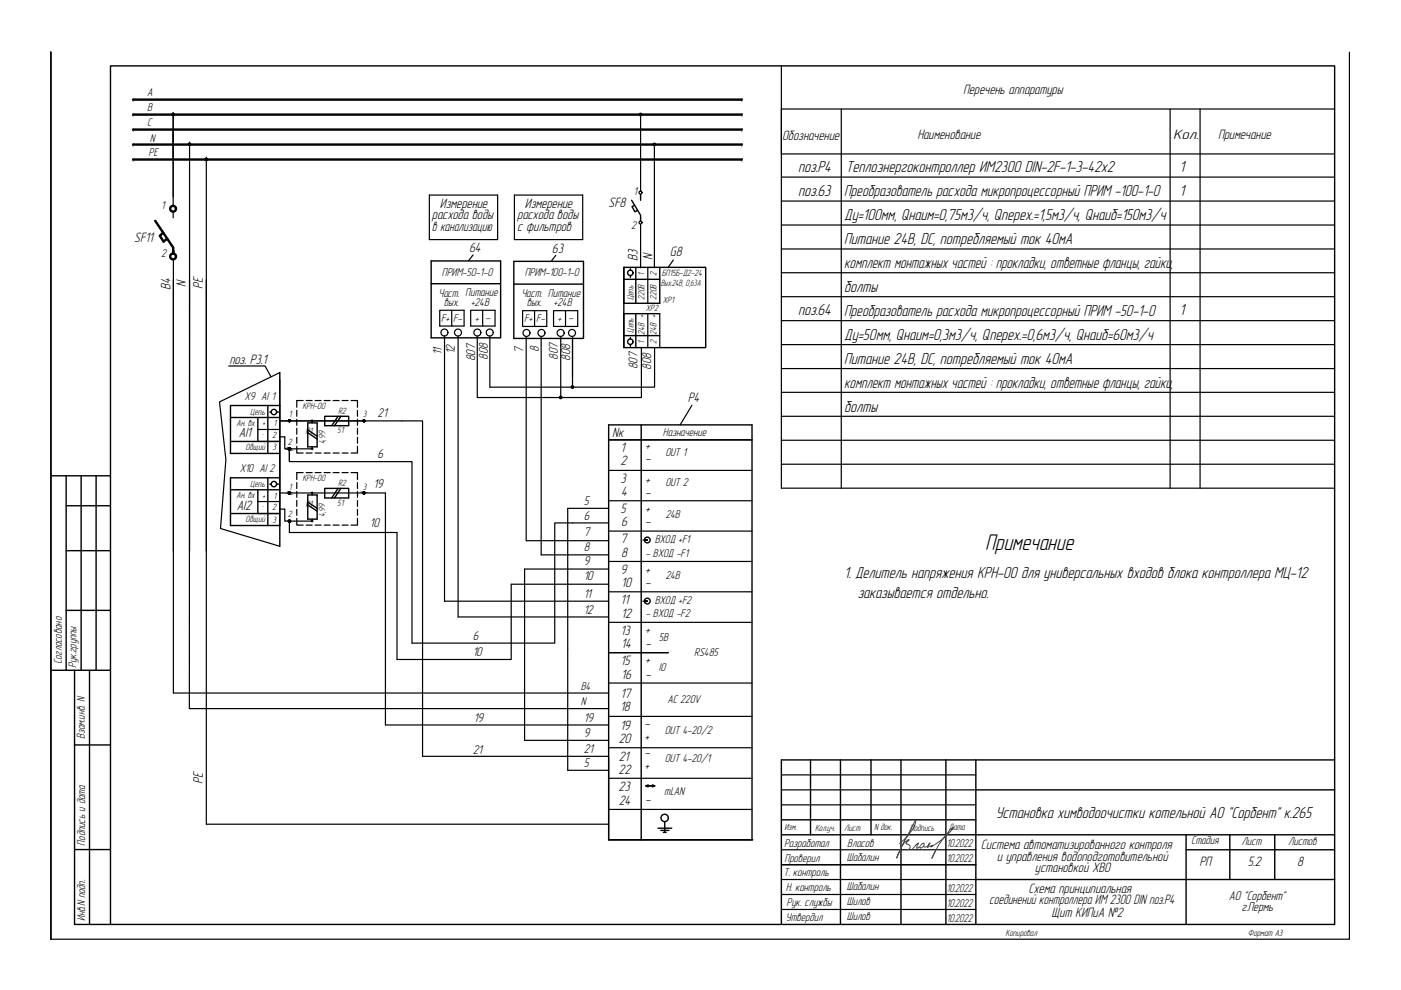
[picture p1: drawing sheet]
<svg xmlns="http://www.w3.org/2000/svg" width="297mm" height="210mm" viewBox="0 0 297 210" stroke-linecap="round" stroke-linejoin="round" font-family="sans-serif">
<!-- layer: 0 -->
<g fill="none" stroke="#000" stroke-width=".25">
<path d="M10.8 11v188.1v-188.1v188.1h275.3v-188.1M165.7 14v18.6M40.2 30.6l-.1 119.6h88.9M43.7 33.8v141h85.3M135.8 24.3v16.3M138.7 30.7v26.1M165.7 23.1h117.3M165.7 37.5h117.3M178.4 23.1v80.4M248.1 23.1v80.4M254.4 23.1v80.4M283 32.6h-117.3v70.9h117.3"/>
<path d="M36.8 55v91.9h92.2M91 41.4h14.5v9.4h-14.5zM100.3 54.1l-1 1.2M109.1 41.4h14.4v9.4h-14.4zM117.8 54.1l-.9 1.3M135.8 47.5v9.3M137.3 56.7v7.6M165.7 52.8h117.3M165.7 57.8h117.3M165.7 47.7h117.3M165.7 42.6h117.3M48.5 77.6h7.7l1.3 2.3"/>
<path d="M59.3 79l-12.8 6.2 1.4 12.3-1.1 14.6 12.5 3.7M94.2 71.2v56.3h34.8M97.1 71.2v59.6h31.9M98.4 65.8h-5.2v3.3M101.2 71.2v13.1h34.8v-10.6M103.9 71.2v10.9h17.5M105 65.8h-5.2v3.3M115.9 65.9h-5.1v3.3M121.4 71.3v10.8M122.5 65.9h-5.1v3.3M137.3 66.5v7.2M138.8 73.7v8.4h-17.4"/>
<path d="M139.9 66.5v7.2M165.7 68h117.3M165.7 62.9h117.3M165.7 73.1h117.3M165.7 78.1h117.3M54.7 91.1h4.6M54.7 93.6h4.6M59.3 92.6h1.1v2.6h5.8v-.5M59.3 89.2h30.3v71.2h39.4M59.3 80.5v5.5M61.4 97.7v-2.5v2.7h25.9v38.5h30.3v-25.5h11.4M62.9 94.6v1.5h1.4"/>
<path d="M62.9 87v1.3M62.9 88.9v1.3M62.9 90.8v1.3M62.9 92.7v1.3M64.3 84.9h-1.4v1.5M64.9 96.1h1.3M64.9 84.9h1.3M66.2 89.2v.5M66.8 96.1h1.3M66.8 84.9h1.3M68.7 96.1h1.3M68.7 84.9h1.3"/>
<path d="M70.6 96.1h1.3M70.6 84.9h1.3M72.5 96.1h1.3M72.5 84.9h1.3M74.4 84.9h1.4v1.5M75.8 94.6v1.5h-1.4M75.8 87v1.3M75.8 88.9v1.3M75.8 90.8v1.3M75.8 92.7v1.3M129 93.3h30.4M129 99.7h30.4"/>
<path d="M146.7 85.9l-2.5 4.2M165.7 83.2h117.3M165.7 88.3h117.3M165.7 93.3h117.3M165.7 98.4h117.3M54.7 106.3h4.6M54.7 108.9h4.6M59.3 108h1.1v2.5h5.8v-.4M59.3 104.5h1.9M61.4 110.5v2.4h22.8v26.9h24.2v-15.9h20.6M61.5 104.5h20.2v49.2h47.3M62.9 109.9v1.4h1.4"/>
<path d="M62.9 102.3v1.3M62.9 104.2v1.3M62.9 106.1v1.3M62.9 108v1.3M64.3 100.2h-1.4v1.5M64.9 111.3h1.3M64.9 100.2h1.3M66.2 104.5v.4M66.8 111.3h1.3M66.8 100.2h1.3M68.7 111.3h1.3M68.7 100.2h1.3"/>
<path d="M70.6 111.3h1.3M70.6 100.2h1.3M72.5 111.3h1.3M72.5 100.2h1.3M74.4 100.2h1.4v1.5M75.8 109.9v1.4h-1.4M75.8 102.3v1.3M75.8 104.2v1.3M75.8 106.1v1.3M75.8 108v1.3M111.6 114.6h17.4M114.7 117.6h14.3"/>
<path d="M129 106.2h30.4M129 112.6h30.4M129 119h30.4M129 107.8h-8.6v55.5h8.6M129 125.5h30.4M129 132h30.4M129 138.4h12.7M129 120.7h-17.8v36.3h17.8M129 144.8h30.4M129 158.5h30.4M129 151.9h30.4M129 171.6h30.4"/>
<path d="M129 160.7v17.4h30.6M129 165h30.4M165.7 164.3h41.2M165.7 170.6h41.2M165.7 167.5h41.2M165.7 192.8h41.2M165.7 189.7h41.2M165.7 183.3h41.2M165.7 186.5h41.2M165.7 180.2h41.2"/>
<circle cx="135.8" cy="40.8" r=".32"/>
<circle cx="135.8" cy="47.2" r=".32"/>
<circle cx="94.2" cy="70.5" r=".74"/>
<circle cx="97.1" cy="70.5" r=".74"/>
<circle cx="101.2" cy="70.5" r=".74"/>
<circle cx="103.8" cy="70.5" r=".74"/>
<circle cx="111.6" cy="70.6" r=".74"/>
<circle cx="114.8" cy="70.6" r=".74"/>
<circle cx="118.9" cy="70.6" r=".74"/>
<circle cx="121.3" cy="70.6" r=".74"/>
<circle cx="61.3" cy="89.2" r=".19"/>
<circle cx="61.3" cy="95.1" r=".19"/>
<circle cx="66.2" cy="95.1" r=".15"/>
<circle cx="66.2" cy="89.2" r=".15"/>
<circle cx="77.2" cy="89.2" r=".19"/>
<circle cx="61.3" cy="104.5" r=".19"/>
<circle cx="61.3" cy="110.5" r=".19"/>
<circle cx="66.2" cy="104.5" r=".15"/>
<circle cx="66.2" cy="110.5" r=".15"/>
<circle cx="77.2" cy="104.5" r=".19"/>
</g>
<g fill="none" stroke="#000" stroke-width=".3">
<path d="M23.4 14h259.6v182h-259.6zM132.3 56.7h17.3v17h-17.3v-7.2h7.6M132.3 56.7v7.6h7.6v-7.6M132.3 56.7v17M132.3 59.2h7.6M133.7 57v.3M133.7 58.5v.3M133.9 42.5l1.9 3.1v1.3M134.5 43.5l-.5 .3 .6 1.1 .6-.3M134.8 56.7v7.6M135.8 41.2v1.3M59.3 79v36.8"/>
<path d="M132.3 71.2h7.6M133.7 71.6v.3M133.7 73.1v.3M134.8 66.5v7.2M48.9 88.5h10.4M48.9 93.6h10.4M54.7 88.5v5.1M56.8 86v10.1M57.2 87.4h.3M58.7 87.4h.3M59.3 86h-10.4v10.1h10.4M65.2 89.7h2v5h-2z"/>
<path d="M65.2 91.7l2 1.4M65.2 91.1l2 1.4M68.8 88.3h5.1v2h-5.1zM71.7 88.3l-1.4 2M72.3 88.3l-1.4 2M129 93.3h30.4M135.9 90.1v88M48.9 103.8h10.4M48.9 108.9h10.4M54.7 103.8v5.1M56.8 101.3v10.1M57.2 102.7h.3"/>
<path d="M58.7 102.7h.3M59.3 101.3h-10.4v10.1h10.4M65.2 104.9h2v5.2h-2zM65.2 107.1l2 1.3M65.2 106.5l2 1.3M68.8 103.5h5.1v2.1h-5.1zM71.7 103.5l-1.4 2.1M72.3 103.5l-1.4 2.1M136.3 114.5h1l-.5-.1v.2l.5-.1M136.7 114.3a.61 .61 0 0 1 .9-.3 .61 .61 0 0 1 0 1 .61 .61 0 0 1-.9-.3M136.3 127.5h1l-.5-.1v.2l.5-.1M136.7 127.2a.61 .61 0 0 1 .9-.2 .61 .61 0 0 1 0 .9 .61 .61 0 0 1-.9-.2"/>
<path d="M136.9 166.6l.5 .2M137.4 166.4l-.5 .2h1.7M138.3 166.4l.5 .2h-1.7M138.8 166.6l-.5 .2M140.1 176.1h1.7M140.6 176.5h.6M140.9 174.2v1.4h-1.4M142.4 175.6h-1.5v.9M159.4 178.1v-88h-30.4v88h30.6M165.7 177h117.3M165.7 173.8h41.2M171.8 161.1v15.9"/>
<path d="M178.2 161.1v34.9M184.7 161.1v15.9M191 161.1v34.9M200.5 161.1v34.9M206.9 161.1v34.9M206.9 167.5h76.1M251.5 177v19M260.7 177v9.5M270.3 177v9.5M283 161.1h-117.3v34.9M206.9 186.5h76.1M251.5 180.2h31.5"/>
<circle cx="133.6" cy="57.8" r=".57"/>
<circle cx="133.6" cy="72.5" r=".57"/>
<circle cx="58.1" cy="87.4" r=".57"/>
<circle cx="58.1" cy="102.6" r=".57"/>
<circle cx="140.9" cy="173.4" r=".78"/>
</g>
<!-- layer: MAIN -->
<path d="M10.8 100.9h12.6M14 100.9v41.2M14 107.2h9.4M14 116.8h9.4M17.2 100.9v41.2M20.4 100.9v41.2M14 129.4h9.4M10.8 142.1h12.6M15.8 142.1v53.9h7.6M15.8 157.9h7.6M19 142.1v53.9M15.8 180.1h7.6" fill="none" stroke="#000" stroke-width=".3"/>
<!-- layer: 0 -->
<path d="M10.8 11v188.1" fill="none" stroke="#545454" stroke-width=".25"/>
<!-- layer: MAIN -->
<g fill="none" stroke="#000" stroke-width=".51">
<path d="M28.2 30.6h129.1M28.2 27.5h129.1M28.2 33.8h129.1M28.2 24.3h129.1M28.2 21.1h129.1M32.9 46.8l3.8 5.7v1.3v-.7M34.6 49.3l-.7 .7 .8 1.2 .7-.6"/>
<circle cx="36.7" cy="54.4" r=".61"/>
<circle cx="36.7" cy="44.3" r=".61"/>
</g>
<path d="M36.7 24h.1M36.7 24.3v19.3M40.2 30.4h.1M43.7 33.5h.1M36.7 44.9v1.3M142.8 55.1l-1.2 1.7" fill="none" stroke="#000" stroke-width=".25"/>
<!-- layer: 0 -->
<g fill="none" stroke="#000" stroke-width=".51">
<circle cx="36.7" cy="24.3" r=".15"/>
<circle cx="40.2" cy="30.6" r=".15"/>
<circle cx="43.7" cy="33.8" r=".15"/>
<circle cx="135.8" cy="24.3" r=".15"/>
<circle cx="138.7" cy="30.6" r=".15"/>
<circle cx="118.9" cy="84.3" r=".15"/>
<circle cx="121.4" cy="82.1" r=".15"/>
</g>
<path d="M91.4 55.3h14.7v16.3h-14.7zM108.9 55.4h14.8v16.4h-14.8zM91.4 60.2h14.7M108.9 60.2h14.8" fill="none" stroke="#000" stroke-width=".3"/>
<path d="M93.2 69.1h2.6M95.8 65.8v3.3h2.6v-3.3M99.8 69.1h2.5M102.3 65.8v3.3h2.7v-3.3M110.8 69.2h2.5M111.6 71.3v43.3M113.3 65.9v3.3h2.6v-3.3M114.7 71.3v46.3M117.4 69.2h2.5M118.9 71.3v13M119.9 65.9v3.3h2.6v-3.3M121.4 71.8v8.2" fill="none" stroke="#000" stroke-width=".25"/>
<path d="M190.7 178.9a9.2 9.2 0 0 0 3.5-4.7l-.1-.3-2.5 4.7-1.5 3.3 .6-1.4a3.6 3.6 0 0 1 2.1-2.5l-.7 .9a.87 .87 0 0 1 .8 .9l-.6 .4M195.2 179.3a.48 .48 0 0 1 .2-.4 .48 .48 0 0 1 .5 0 .87 .87 0 0 1-.8 .9l-.1-.3-.6 .3 .3-1.1-1.2 1.3M195.8 179.4l.3 .2 .4-.1 .7-.8-.3 .2-.2 .8 .5-.3M197.2 179.4h.4v-.2l-.1 .3a16 16 0 0 0 4.7-4l-.3 .1a20.4 20.4 0 0 0-4.3 6.3l.7-1.3" fill="none" stroke="#2e00b8" stroke-width=".21"/>
<!-- layer: 0 -->
<g fill="#000" stroke="#000" stroke-width=".21">
<path d="M61.1 95.2h.5zM61.2 89.2h.4zM61.2 95h.3zM61.3 95.4h.1zM61.3 89.4h.1zM61.3 95h.1zM77.1 89h.1zM61.1 104.6h.5zM61.2 110.4h.4zM61.3 104.7h.1zM61.3 110.7h.1zM77.1 104.3h.1z"/>
<path d="M61.2 89.4h.3zM61.2 89.4h.3zM61.2 89.4h.3z"/>
<path d="M61.3 95h.1zM61.3 95h.1zM61.3 95h.1z"/>
<path d="M61.3 95h.1zM61.3 95h.1zM61.3 95h.1z"/>
<path d="M61.3 89h.1zM61.3 89h.1z"/>
<path d="M61.3 89h.1zM61.3 89h.1z"/>
<path d="M61.3 89.4h.1zM61.3 89.4h.2z"/>
<path d="M61.3 89.4h.1zM61.3 89.4h.1z"/>
<path d="M61.3 89h.2zM61.3 89h.2z"/>
<path d="M61.3 89l.2 .1zM61.3 89l.2 .1z"/>
<path d="M61.3 89.1h.2zM61.2 89.1h.3zM61.2 89.1h.3zM61.2 89.1h.3z"/>
<path d="M61.3 95h.2zM61.3 95h.2zM61.3 95h.2zM61.3 95h.2z"/>
<path d="M61.3 95h.2zM61.2 95h.3z"/>
<path d="M61.3 95.3h.2zM61.3 95.3l.1 .1zM61.3 95.4h.1z"/>
<path d="M61.3 95h.2zM61.3 95h.2zM61.3 95h.2zM61.3 95h.2z"/>
<path d="M61.3 95h.2zM61.2 95h.3z"/>
<path d="M61.3 95.3h.2zM61.3 95.3l.1 .1zM61.3 95.4h.1z"/>
<path d="M61.2 89.1h.3zM61.2 89.1h.3zM61.2 89.1h.3zM61.2 89.1h.3z"/>
<path d="M61.2 89.3h.3zM61.2 89.3h.4z"/>
<path d="M61.2 89.3l.3 .1zM61.2 89.3l.3 .1zM61.2 89.4h.3z"/>
<path d="M61.2 89.4h.3zM61.2 89.4h.3zM61.3 89.4h.2zM61.3 89.4h.2z"/>
<path d="M61.2 95h.3zM61.2 95h.3zM61.2 95h.3z"/>
<path d="M61.2 95l.3 .1zM61.2 95l.3 .1z"/>
<path d="M61.2 95.3h.3zM61.2 95.3h.3zM61.2 95.3h.3zM61.2 95.3h.3z"/>
<path d="M61.2 95.3h.3zM61.2 95.3h.3zM61.3 95.3h.2zM61.3 95.3h.2z"/>
<path d="M61.2 95h.3zM61.2 95h.3zM61.2 95h.3z"/>
<path d="M61.2 95l.3 .1zM61.2 95l.3 .1z"/>
<path d="M61.2 95.3h.3zM61.2 95.3h.3zM61.2 95.3h.3zM61.2 95.3h.3z"/>
<path d="M61.2 95.3h.3zM61.2 95.3h.3zM61.3 95.3h.2zM61.3 95.3h.2z"/>
<path d="M61.2 89.1h.4zM61.2 89.1h.4z"/>
<path d="M61.2 89.1l.4 .1zM61.2 89.1l.4 .1zM61.2 89.2h.4zM61.2 89.2h.4z"/>
<path d="M61.2 89.2h.4zM61.2 89.2h.4zM61.1 89.2h.5z"/>
<path d="M61.1 89.2h.5zM61.1 89.2h.5zM61.1 89.2h.5zM61.1 89.2h.5z"/>
<path d="M61.1 89.2h.5zM61.1 89.2h.5z"/>
<path d="M61.2 89.2l.4 .1zM61.2 89.2l.4 .1zM61.2 89.3h.4zM61.2 89.3h.4z"/>
<path d="M61.2 89.3h.4zM61.2 89.3h.4z"/>
<path d="M61.2 95.1h.4zM61.2 95.1h.4zM61.2 95.1h.4zM61.2 95.1h.4z"/>
<path d="M61.2 95.1h.4zM61.2 95.1h.4zM61.2 95.1h.4zM61.2 95.1h.4z"/>
<path d="M61.2 95.1l.4 .1zM61.2 95.1l.4 .1zM61.1 95.2h.5zM61.1 95.2h.5z"/>
<path d="M61.1 95.2h.5zM61.1 95.2h.5zM61.1 95.2h.5z"/>
<path d="M61.2 95.2l.4 .1zM61.2 95.2l.4 .1zM61.2 95.3h.4zM61.2 95.3h.4zM61.2 95.3h.4zM61.2 95.3h.4z"/>
<path d="M61.2 95.3h.4zM61.2 95.3h.3zM61.2 95.3h.3zM61.2 95.3h.3z"/>
<path d="M61.2 95.1h.4zM61.2 95.1h.4zM61.2 95.1h.4zM61.2 95.1h.4z"/>
<path d="M61.2 95.1h.4zM61.2 95.1h.4zM61.2 95.1h.4zM61.2 95.1h.4z"/>
<path d="M61.2 95.1l.4 .1zM61.2 95.1l.4 .1zM61.1 95.2h.5zM61.1 95.2h.5z"/>
<path d="M61.1 95.2h.5zM61.1 95.2h.5zM61.1 95.2h.5z"/>
<path d="M61.2 95.2l.4 .1zM61.2 95.2l.4 .1zM61.2 95.3h.4zM61.2 95.3h.4zM61.2 95.3h.4zM61.2 95.3h.4z"/>
<path d="M61.2 95.3h.4zM61.2 95.3h.3zM61.2 95.3h.3zM61.2 95.3h.3z"/>
<path d="M77.1 89.4h.1zM77.1 89.4h.2z"/>
<path d="M77.1 89.4h.1zM77.1 89.4h.1z"/>
<path d="M77.1 89h.2zM77.1 89h.2z"/>
<path d="M77.1 89h.2zM77.1 89h.2z"/>
<path d="M77.1 89l.2 .1zM77.1 89l.2 .1z"/>
<path d="M77.1 89.1h.2zM77 89.1h.3zM77 89.1h.3zM77 89.1h.3z"/>
<path d="M77.1 89.4h.2zM77.1 89.4h.2z"/>
<path d="M77 89.1h.3zM77 89.1h.3z"/>
<path d="M77 89.1h.4zM77 89.1h.4zM77 89.1h.4zM77 89.1h.4z"/>
<path d="M77 89.4h.3zM77 89.4h.3zM77.1 89.4h.2zM77.1 89.4h.2z"/>
<path d="M77 89.1l.4 .1zM77 89.1l.4 .1zM77 89.2h.4zM77 89.2h.4z"/>
<path d="M77 89.2h.4zM77 89.2h.4zM77 89.2h.4zM77 89.2h.4z"/>
<path d="M77 89.2h.4zM77 89.2h.4zM77 89.2h.4zM77 89.2h.4zM77 89.2h.4zM77 89.2h.4z"/>
<path d="M77 89.2l.4 .1zM77 89.2l.4 .1zM77 89.3h.4zM77 89.3h.4z"/>
<path d="M77 89.3h.4zM77 89.3h.4zM77 89.3h.4zM77 89.3h.4z"/>
<path d="M77 89.3h.4zM77 89.3l.3 .1zM77 89.4h.3zM77 89.4h.3zM77 89.4h.3zM77 89.4h.3z"/>
<path d="M61.2 110.6h.3zM61.2 110.6h.3zM61.2 110.6h.3z"/>
<path d="M61.2 104.4h.3zM61.2 104.4h.3zM61.2 104.4h.3z"/>
<path d="M61.3 104.3h.1zM61.3 104.3h.1z"/>
<path d="M61.3 104.3l.1 .1zM61.3 104.3l.1 .1z"/>
<path d="M61.3 110.3h.1zM61.3 110.3h.1z"/>
<path d="M61.3 110.3h.1zM61.3 110.3h.1z"/>
<path d="M61.3 110.3h.2zM61.3 110.3h.2zM61.3 110.3h.2zM61.3 110.3h.2z"/>
<path d="M61.3 110.7h.1zM61.3 110.7h.2z"/>
<path d="M61.3 110.7h.1zM61.3 110.7h.1z"/>
<path d="M61.3 104.4h.2zM61.3 104.4h.2zM61.3 104.4h.2zM61.3 104.4h.2z"/>
<path d="M61.3 104.4h.2zM61.2 104.4h.3z"/>
<path d="M61.3 104.7h.2zM61.3 104.7h.1zM61.3 104.7h.1z"/>
<path d="M61.3 110.3h.2zM61.2 110.3h.3zM61.2 110.3h.3zM61.2 110.3h.3z"/>
<path d="M61.2 104.4h.3zM61.2 104.4h.3zM61.2 104.4h.3z"/>
<path d="M61.2 104.4h.4zM61.2 104.4h.4zM61.2 104.4h.4zM61.2 104.4h.4z"/>
<path d="M61.2 104.6l.3 .1zM61.2 104.6l.3 .1zM61.2 104.7h.3zM61.2 104.7h.3z"/>
<path d="M61.2 104.7h.3zM61.2 104.7h.3zM61.3 104.7h.2zM61.3 104.7h.2z"/>
<path d="M61.2 110.3l.3 .1zM61.2 110.3l.3 .1zM61.2 110.4h.3zM61.2 110.4h.3z"/>
<path d="M61.2 110.4h.4zM61.2 110.4h.4zM61.2 110.4h.4zM61.2 110.4h.4zM61.2 110.4h.4zM61.2 110.4h.4z"/>
<path d="M61.2 110.6h.3zM61.2 110.6h.4z"/>
<path d="M61.2 110.6h.3zM61.2 110.6h.3zM61.2 110.6h.3z"/>
<path d="M61.2 110.6h.3zM61.2 110.6l.3 .1zM61.3 110.7h.2zM61.3 110.7h.2z"/>
<path d="M61.2 104.4l.4 .1zM61.2 104.4l.4 .1zM61.2 104.5h.4zM61.2 104.5h.4z"/>
<path d="M61.2 104.5h.4zM61.1 104.5h.5zM61.1 104.5h.5zM61.1 104.5h.5z"/>
<path d="M61.1 104.5l.5 .1zM61.1 104.5l.5 .1zM61.1 104.6h.5z"/>
<path d="M61.2 104.6h.4zM61.2 104.6h.4zM61.2 104.6h.4zM61.2 104.6h.4zM61.2 104.6h.4zM61.2 104.6h.4z"/>
<path d="M61.2 104.6h.4zM61.2 104.6h.3zM61.2 104.6h.3zM61.2 104.6h.3z"/>
<path d="M61.2 110.4h.4zM61.2 110.4h.4zM61.1 110.4h.5z"/>
<path d="M61.1 110.4l.5 .1zM61.1 110.4l.5 .1zM61.1 110.5h.5zM61.1 110.5h.5z"/>
<path d="M61.1 110.5h.5zM61.1 110.5h.5zM61.2 110.5h.4zM61.2 110.5h.4z"/>
<path d="M61.2 110.5l.4 .1zM61.2 110.5l.4 .1zM61.2 110.6h.4zM61.2 110.6h.4z"/>
<path d="M77.1 104.4h.2zM77.1 104.4h.2zM77.1 104.4h.2z"/>
<path d="M77.1 104.3l.2 .1zM77.1 104.3l.2 .1zM77.1 104.4h.2z"/>
<path d="M77.1 104.7h.1zM77.1 104.7h.2z"/>
<path d="M77.1 104.7h.1zM77.1 104.7h.1z"/>
<path d="M77.1 104.4h.2zM77 104.4h.3z"/>
<path d="M77.1 104.7h.2zM77.1 104.7h.2z"/>
<path d="M77 104.4h.3zM77 104.4h.3zM77 104.4h.3zM77 104.4h.3z"/>
<path d="M77 104.4h.4zM77 104.4h.4z"/>
<path d="M77 104.6l.3 .1zM77 104.6l.3 .1zM77 104.7h.3zM77 104.7h.3z"/>
<path d="M77 104.7h.3zM77 104.7h.3zM77.1 104.7h.2zM77.1 104.7h.2z"/>
<path d="M77 104.4h.4zM77 104.4h.4zM77 104.4h.4zM77 104.4h.4z"/>
<path d="M77 104.4l.4 .1zM77 104.4l.4 .1zM77 104.5h.4zM77 104.5h.4z"/>
<path d="M77 104.5h.4zM77 104.5h.4zM77 104.5h.4zM77 104.5h.4z"/>
<path d="M77 104.5l.4 .1zM77 104.5l.4 .1zM77 104.6h.4zM77 104.6h.4z"/>
<path d="M77 104.6h.4zM77 104.6h.4zM77 104.6h.4zM77 104.6h.4zM77 104.6h.4zM77 104.6h.4z"/>
<path d="M77 104.6h.4zM77 104.6h.4z"/>
<path d="M77 104.6h.4zM77 104.6h.3z"/>
</g>
<text font-size="5" x="208.9" y="116.7">Примечание</text>
<g font-size="3.5">
<text x="169.2" y="36.4">поз.Р4</text>
<text x="169.2" y="41.5">поз.63</text>
<text x="179" y="41.6">Преобразователь расхода микропроцессорный ПРИМ -100-1-0</text>
<text x="179.3" y="36.4">Теплоэнергоконтроллер ИМ2300 DIN-2F-1-3-42x2</text>
<text x="250.1" y="36.4">1</text>
<text x="250.1" y="41.5">1</text>
<text x="179" y="46.7">Ду=100мм, Qнаим=0,75м3/ч, Qперех.=1,5м3/ч, Qнаиб=150м3/ч</text>
<text x="179" y="51.8">Питание 24В, DC, потребляемый ток 40мА</text>
<text x="179" y="56.9">комплект монтажных частей : прокладки, ответные фланцы, гайки,</text>
<text x="179" y="61.9">болты</text>
<text x="169.2" y="66.9">поз.64</text>
<text x="179" y="67">Преобразователь расхода микропроцессорный ПРИМ -50-1-0</text>
<text x="250.1" y="66.9">1</text>
<text x="179" y="72.1">Ду=50мм, Qнаим=0,3м3/ч, Qперех.=0,6м3/ч, Qнаиб=60м3/ч</text>
<text x="179" y="77.1">Питание 24В, DC, потребляемый ток 40мА</text>
<text x="179" y="82.2">комплект монтажных частей : прокладки, ответные фланцы, гайки,</text>
<text x="179" y="87.3">болты</text>
<text x="179" y="122.6">1. Делитель напряжения КРН-00 для универсальных входов блока контроллера МЦ-12</text>
<text x="181.9" y="126.9">заказывается отдельно.</text>
<text x="211.1" y="173.5">Установка химводоочистки котельной АО &quot;Сорбент&quot; к.265</text>
</g>
<g font-size="3">
<text x="204.2" y="20">Перечень аппаратуры</text>
<text x="165.8" y="29.6">Обозначение</text>
<text x="194.5" y="29.5">Наименование</text>
<text x="248.7" y="29.5">Кол.</text>
<text x="258.2" y="29.5">Примечание</text>
<text x="91.6" y="46.5">расхода воды</text>
<text x="93.3" y="44.1">Измерение</text>
<text x="109.7" y="46.5">расхода воды</text>
<text x="111.3" y="44.1">Измерение</text>
<text x="129" y="43.9">SF8</text>
<text x="28.5" y="51.2">SF11</text>
<text x="91.6" y="48.9">в канализацию</text>
<text x="99.5" y="53.5">64</text>
<text x="109.7" y="48.9">c фильтров</text>
<text x="117" y="53.6">63</text>
<text x="135.2" y="55.2" transform="rotate(-90 135.2 55.2)">В3</text>
<text x="138.3" y="55.1" transform="rotate(-90 138.3 55.1)">N</text>
<text x="142" y="54.4">G8</text>
<text x="36.1" y="61.4" transform="rotate(-90 36.1 61.4)">B4</text>
<text x="39.4" y="60.9" transform="rotate(-90 39.4 60.9)">N</text>
<text x="43" y="61.2" transform="rotate(-90 43 61.2)">РЕ</text>
<text x="48.6" y="77.2">поз. Р3.1</text>
<text x="145.8" y="85.3">Р4</text>
<text x="50.6" y="92.6">AI1</text>
<text x="129.8" y="92.6">Nк</text>
<text x="131.6" y="95.9">1</text>
<text x="136.8" y="95.4">+</text>
<text x="131.5" y="98.7">2</text>
<text x="136.8" y="98.2">-</text>
<text x="131.6" y="102.3">3</text>
<text x="131.7" y="105.2">4</text>
<text x="136.8" y="102.7">+</text>
<text x="136.8" y="105.5">-</text>
<text x="50.2" y="108">AI2</text>
<text x="131.6" y="108.8">5</text>
<text x="131.7" y="111.6">6</text>
<text x="136.8" y="108.7">+</text>
<text x="136.8" y="111.5">-</text>
<text x="131.6" y="115.2">7</text>
<text x="131.7" y="118">8</text>
<text x="131.6" y="121.7">9</text>
<text x="131.7" y="124.5">10</text>
<text x="136.8" y="121.6">+</text>
<text x="136.8" y="124.4">-</text>
<text x="131.6" y="128.1">11</text>
<text x="131.7" y="130.9">12</text>
<text x="131.6" y="134.6">13</text>
<text x="131.7" y="137.5">14</text>
<text x="136.8" y="134.3">+</text>
<text x="136.8" y="137.5">-</text>
<text x="131.6" y="141.1">15</text>
<text x="131.7" y="143.9">16</text>
<text x="136.8" y="140.8">+</text>
<text x="136.8" y="143.9">-</text>
<text x="131.6" y="148">17</text>
<text x="131.5" y="150.7">18</text>
<text x="131.5" y="154.7">19</text>
<text x="136.7" y="154.3">-</text>
<text x="131.2" y="157.5">20</text>
<text x="131.2" y="161.4">21</text>
<text x="136.7" y="160.4">-</text>
<text x="136.7" y="157.1">+</text>
<text x="43" y="166.2" transform="rotate(-90 43 166.2)">РЕ</text>
<text x="131.2" y="164.2">22</text>
<text x="131.2" y="167.8">23</text>
<text x="136.7" y="163.2">+</text>
<text x="131.2" y="170.6">24</text>
<text x="136.8" y="170.5">-</text>
<text x="208" y="180">Система автоматизированного контроля</text>
<text x="211.3" y="182.5">и управления водоподготовительной</text>
<text x="219.4" y="184.9">установкой ХВО</text>
<text x="254.3" y="183.7">РП</text>
<text x="264.6" y="183.7">5.2</text>
<text x="275.1" y="183.7">8</text>
<text x="209.7" y="191.7">соединений контроллера ИМ 2300 DIN поз.Р4</text>
<text x="218" y="189.3">Схема принципиальная</text>
<text x="222.9" y="194.5">Щит КИПиА №2</text>
</g>
<g font-size="2.8">
<text x="93.7" y="75.3" transform="rotate(-90 93.7 75.3)">11</text>
<text x="96.4" y="75.1" transform="rotate(-90 96.4 75.1)">12</text>
<text x="100.7" y="76.5" transform="rotate(-90 100.7 76.5)">807</text>
<text x="103.4" y="76.3" transform="rotate(-90 103.4 76.3)">808</text>
<text x="110.9" y="74.8" transform="rotate(-90 110.9 74.8)">7</text>
<text x="114.3" y="74.6" transform="rotate(-90 114.3 74.6)">8</text>
<text x="118.3" y="76.2" transform="rotate(-90 118.3 76.2)">807</text>
<text x="120.9" y="76.5" transform="rotate(-90 120.9 76.5)">808</text>
<text x="135.2" y="78.3" transform="rotate(-90 135.2 78.3)">807</text>
<text x="138.1" y="78.4" transform="rotate(-90 138.1 78.4)">808</text>
<text x="80.1" y="88.4">21</text>
<text x="80.1" y="97.2">6</text>
<text x="79.2" y="103.4">19</text>
<text x="123.8" y="107.1">5</text>
<text x="78.4" y="111.7">10</text>
<text x="123.8" y="113.7">7</text>
<text x="123.8" y="110.2">6</text>
<text x="123.8" y="116.9">8</text>
<text x="123.8" y="119.8">9</text>
<text x="123.8" y="123.1">10</text>
<text x="123.8" y="126.9">11</text>
<text x="123.8" y="130.1">12</text>
<text x="100.2" y="135.7">6</text>
<text x="100.2" y="139.1">10</text>
<text x="100.5" y="153.1">19</text>
<text x="123.8" y="153.2">19</text>
<text x="100.2" y="159.9">21</text>
<text x="123.8" y="156.3">9</text>
<text x="123.8" y="159.7">21</text>
<text x="123.8" y="162.6">5</text>
<text x="260.5" y="190.8">АО &quot;Сорбент&quot;</text>
<text x="263.2" y="193.2">г.Пермь</text>
</g>
<g font-size="2.5">
<text x="28.8" y="21.8" transform="rotate(-90 28.8 21.8)">~</text>
<text x="31.2" y="23.6">В</text>
<text x="31.2" y="20.4">А</text>
<text x="157.9" y="21.8" transform="rotate(-90 157.9 21.8)">~</text>
<text x="28.8" y="28.1" transform="rotate(-90 28.8 28.1)">~</text>
<text x="28.8" y="24.9" transform="rotate(-90 28.8 24.9)">~</text>
<text x="31.2" y="26.8">С</text>
<text x="157.9" y="28.1" transform="rotate(-90 157.9 28.1)">~</text>
<text x="157.9" y="24.9" transform="rotate(-90 157.9 24.9)">~</text>
<text x="28.8" y="34.5" transform="rotate(-90 28.8 34.5)">~</text>
<text x="28.8" y="31.3" transform="rotate(-90 28.8 31.3)">~</text>
<text x="31.5" y="33">РЕ</text>
<text x="31.8" y="30.1">N</text>
<text x="157.9" y="34.5" transform="rotate(-90 157.9 34.5)">~</text>
<text x="157.9" y="31.3" transform="rotate(-90 157.9 31.3)">~</text>
<text x="134.3" y="41.4">1</text>
<text x="34.2" y="44.3">1</text>
<text x="133.8" y="48.6">2</text>
<text x="34.2" y="54.4">2</text>
<text x="93.7" y="58.4">ПРИМ-50-1-O</text>
<text x="111.3" y="58.5">ПРИМ-100-1-O</text>
<text x="93" y="62.9">Част. Питание</text>
<text x="94.1" y="64.9">вых.</text>
<text x="99.8" y="64.8">+24В</text>
<text x="110.5" y="62.9">Част. Питание</text>
<text x="111.7" y="64.9">вых.</text>
<text x="117.3" y="64.9">+24В</text>
<text x="93.6" y="68.2">F+</text>
<text x="96.1" y="68.2">F-</text>
<text x="100.6" y="68.2">+</text>
<text x="103.2" y="67.4">_</text>
<text x="111.1" y="68.3">F+</text>
<text x="113.7" y="68.3">F-</text>
<text x="118.2" y="68.3">+</text>
<text x="120.7" y="67.5">_</text>
<text x="51.9" y="84.7">X9 AI 1</text>
<text x="140.6" y="92.5">Назначение</text>
<text x="50.8" y="100">X10 AI 2</text>
<text x="141.1" y="96.6">OUT 1</text>
<text x="141.1" y="103.1">OUT 2</text>
<text x="141.1" y="109.9">24В</text>
<text x="136.8" y="118">- ВХОД -F1</text>
<text x="138.8" y="115.1">ВХОД +F1</text>
<text x="141.1" y="122.8">24В</text>
<text x="136.8" y="130.9">- ВХОД -F2</text>
<text x="138.8" y="128.1">ВХОД +F2</text>
<text x="139.7" y="135.9">5В</text>
<text x="13.1" y="140.8" transform="rotate(-90 13.1 140.8)">Согласовано</text>
<text x="16.2" y="141.6" transform="rotate(-90 16.2 141.6)">Рук.группы</text>
<text x="139.7" y="142.3">IO</text>
<text x="147.2" y="139.2">RS485</text>
<text x="123.1" y="146.3">В4</text>
<text x="123.1" y="149.4">N</text>
<text x="141.5" y="149.1">АС 220V</text>
<text x="140.9" y="155.6">OUT 4-20/2</text>
<text x="18" y="156.7" transform="rotate(-90 18 156.7)">Взам.инв. N</text>
<text x="140.9" y="161.6">OUT 4-20/1</text>
<text x="140.8" y="168.6">mLAN</text>
<text x="18" y="179.3" transform="rotate(-90 18 179.3)">Подпись и дата</text>
<text x="166.3" y="179.5">Разработал</text>
<text x="179.6" y="179.5">Власов</text>
<text x="200.7" y="179.6">10.2022</text>
<text x="252.5" y="179">Стадия</text>
<text x="263.2" y="179.1">Лист</text>
<text x="273.1" y="179.1">Листов</text>
<text x="166.1" y="185.7">Т. контроль</text>
<text x="166.3" y="182.7">Проверил</text>
<text x="179.5" y="182.5">Шабалин</text>
<text x="200.7" y="182.8">10.2022</text>
<text x="166.6" y="188.8">Н. контроль</text>
<text x="179.5" y="188.8">Шабалин</text>
<text x="179.5" y="191.9">Шилов</text>
<text x="200.7" y="189.1">10.2022</text>
<text x="18" y="195.3" transform="rotate(-90 18 195.3)">Инв.N подп.</text>
<text x="166.6" y="195.2">Утвердил</text>
<text x="166.8" y="192">Рук. службы</text>
<text x="179.5" y="195.1">Шилов</text>
<text x="200.7" y="192.2">10.2022</text>
<text x="200.7" y="195.4">10.2022</text>
</g>
<g font-size="2">
<text x="136.7" y="58.4" transform="rotate(-90 136.7 58.4)">1</text>
<text x="139.2" y="58.4" transform="rotate(-90 139.2 58.4)">2</text>
<text x="140.3" y="58.5">БП15Б-Д2-24</text>
<text x="134.3" y="63.7" transform="rotate(-90 134.3 63.7)">Цепь</text>
<text x="136.7" y="63.6" transform="rotate(-90 136.7 63.6)">220В</text>
<text x="137" y="66">XP2</text>
<text x="139.2" y="63.6" transform="rotate(-90 139.2 63.6)">220В</text>
<text x="140.1" y="60.7">Вых.24В, 0,63А</text>
<text x="140.6" y="64.3">XP1</text>
<text x="134.3" y="70.5" transform="rotate(-90 134.3 70.5)">Цепь</text>
<text x="136.7" y="71" transform="rotate(-90 136.7 71)">24В +</text>
<text x="139.2" y="71" transform="rotate(-90 139.2 71)">24В +</text>
<text x="136.7" y="72.9" transform="rotate(-90 136.7 72.9)">1</text>
<text x="139.2" y="72.9" transform="rotate(-90 139.2 72.9)">2</text>
<text x="53.1" y="88">Цепь</text>
<text x="61.3" y="88.5">1</text>
<text x="64.1" y="86.6">КРН-00</text>
<text x="71.7" y="87.8">R2</text>
<text x="76.9" y="88.5">3</text>
<text x="50.1" y="90.3">Ан. вх</text>
<text x="52.1" y="95.4">Общий</text>
<text x="55.6" y="90.4">+</text>
<text x="55.7" y="92.2">.</text>
<text x="57.7" y="92.8">2</text>
<text x="57.8" y="95.5">3</text>
<text x="58" y="90.4">1</text>
<text x="61" y="94.4">2</text>
<text x="64.8" y="92.1">R1</text>
<text x="68.9" y="94.2" transform="rotate(-90 68.9 94.2)">4,99</text>
<text x="71.5" y="91.9">51</text>
<text x="64.1" y="101.9">КРН-00</text>
<text x="50.1" y="105.6">Ан. вх</text>
<text x="53.1" y="103.3">Цепь</text>
<text x="55.6" y="105.7">+</text>
<text x="55.7" y="107.5">.</text>
<text x="58" y="105.7">1</text>
<text x="61.3" y="103.8">1</text>
<text x="64.8" y="107.4">R1</text>
<text x="71.5" y="107.2">51</text>
<text x="71.7" y="103.1">R2</text>
<text x="76.9" y="103.8">3</text>
<text x="52.1" y="110.7">Общий</text>
<text x="57.7" y="108.2">2</text>
<text x="57.8" y="110.8">3</text>
<text x="61" y="109.7">2</text>
<text x="68.9" y="109.6" transform="rotate(-90 68.9 109.6)">4,99</text>
<text x="166.3" y="176">Изм.</text>
<text x="172.8" y="176.1">Кол.уч.</text>
<text x="179" y="176.1">Лист</text>
<text x="185.3" y="176">N док.</text>
<text x="192.9" y="176.1">Подпись</text>
<text x="201.2" y="176">Дата</text>
<text x="213.2" y="198.5">Копировал</text>
<text x="264.6" y="198.5">Формат A3</text>
</g>
</svg>
